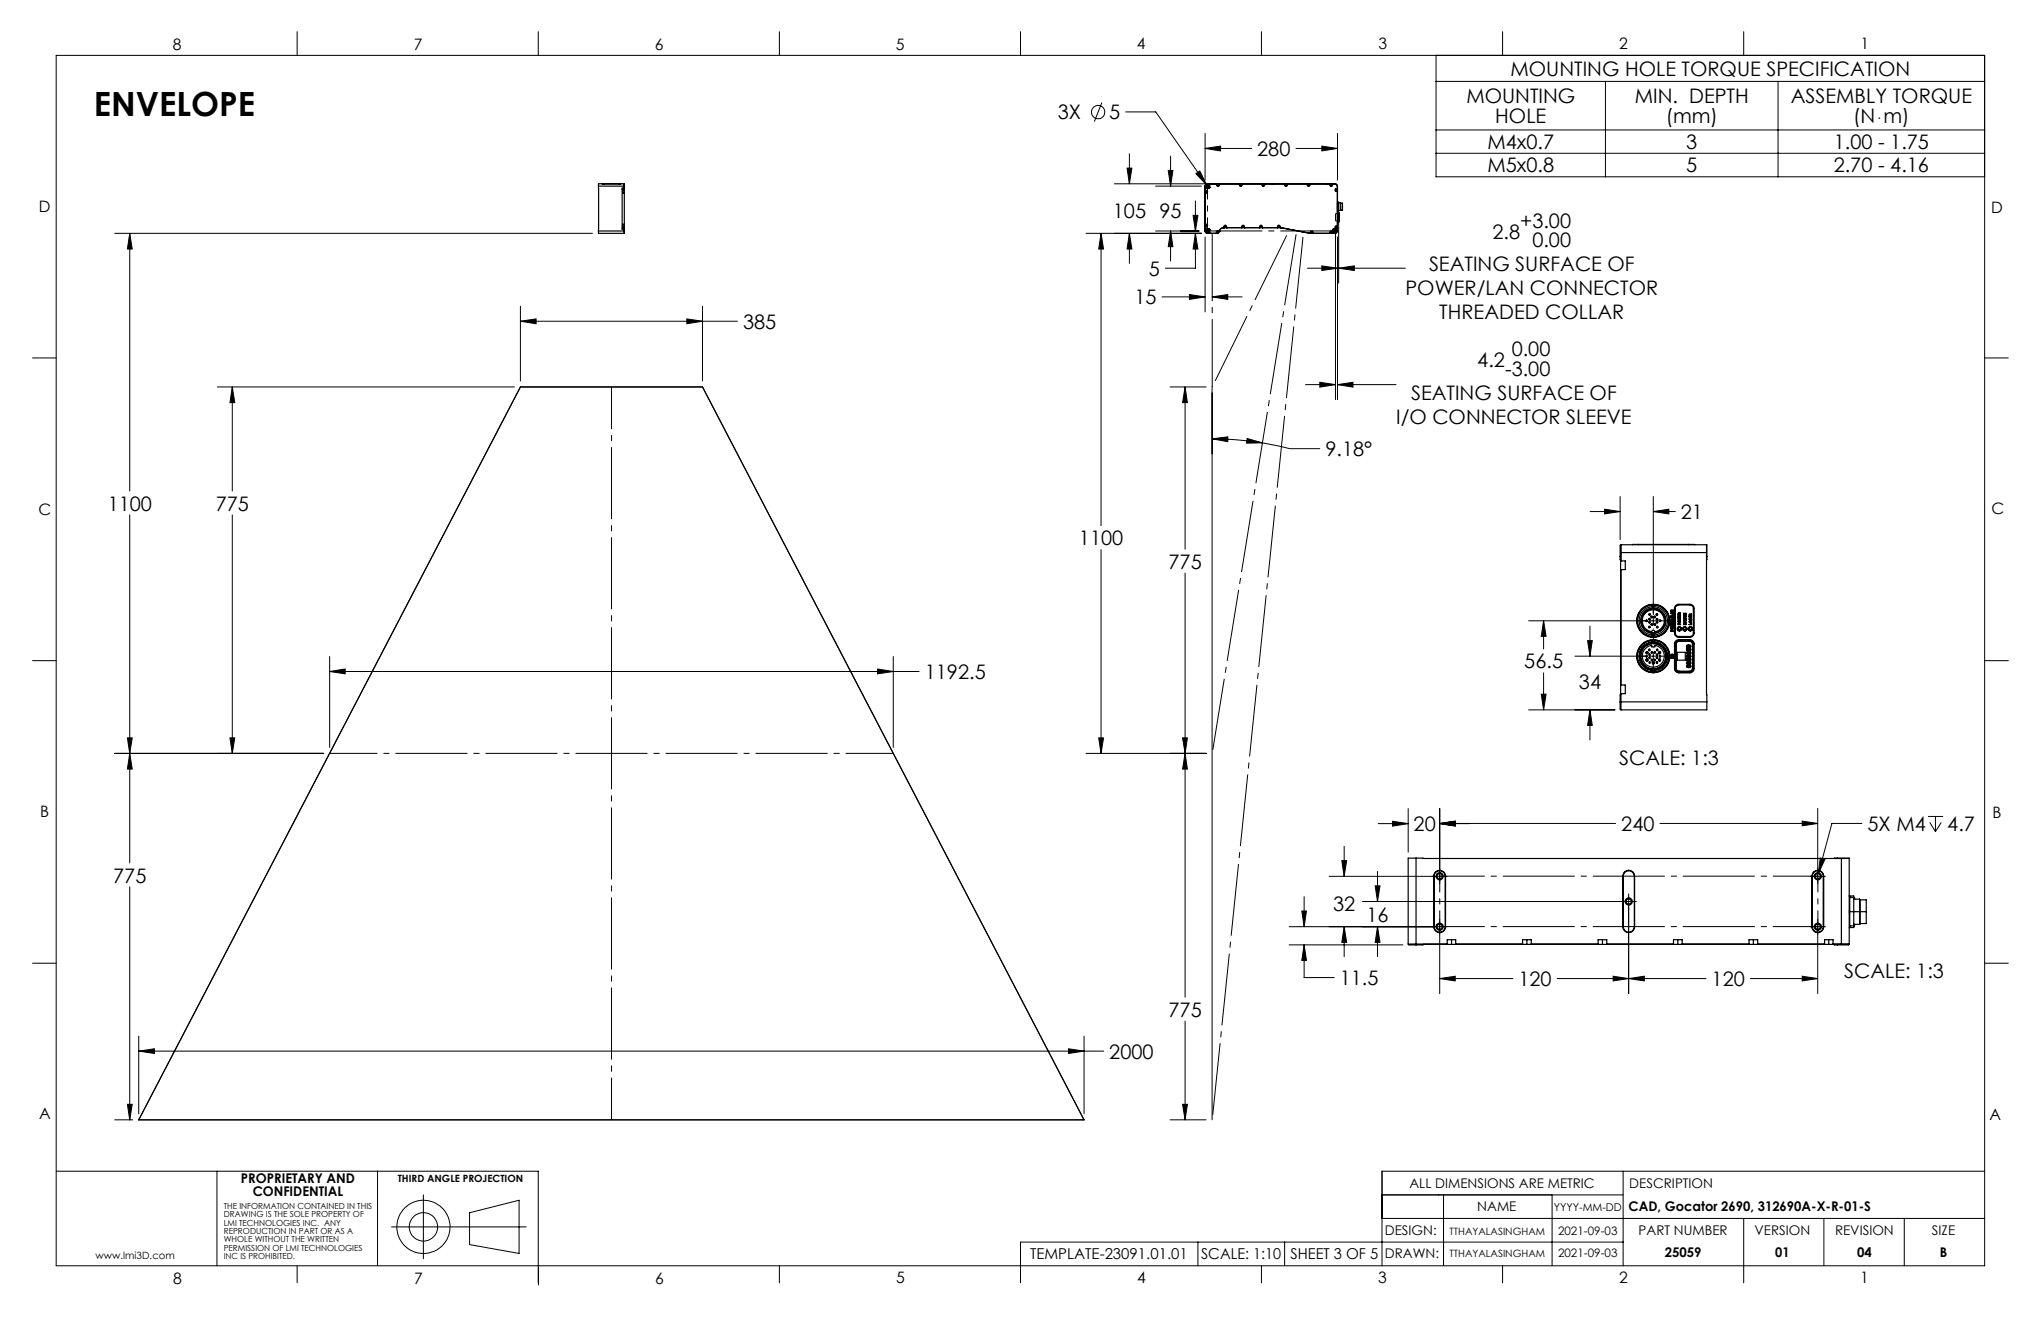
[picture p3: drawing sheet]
<svg xmlns="http://www.w3.org/2000/svg" width="432mm" height="279mm" viewBox="0 0 432 279" stroke-linecap="round" stroke-linejoin="round" font-family="sans-serif">
<g fill="none" stroke="#000" stroke-width=".25">
<path d="M126.6 39.4v9.5M126.6 39.4h5.5M127.4 38.9h.3M127.7 38.9h.1M131 38.9h.1M131 38.9h.3M132 38.9v.9M132 38.9h-5.4v.5M132 39.8l.1 .2h-.5M132 38.9l.1 .5M132 39.8h-.4v8.7h.4M132.1 39.4v.9"/>
<path d="M255 39.8v.2M255 39.4h.1M255 39.4v9.5M255.4 39.1a.3 .3 0 0 0-.2 .3 .3 .3 0 0 0 .2 .3M255.4 39.1a.3 .3 0 0 1 .3 .3 .3 .3 0 0 1-.3 .3M255.4 38.9l-.3 .2-.1 .3M255.4 38.9l-.3 .1-.1 .4M255.4 39.1a.25 .25 0 0 0-.2 .3 .25 .25 0 0 0 .2 .2M255.4 39.1a.25 .25 0 0 1 .3 .3 .25 .25 0 0 1-.3 .2M255.4 38.9h.1M255.4 39.1h.1M255.4 39.6v.1"/>
<path d="M255.4 38.9h27M255.7 39.8h-.7l.7 .1M255.7 39.8v.1M255.9 39.7l-.2 .1M255.9 39.7h.1M255.9 39.7l-.2 .2M255.9 38.9v.8M256.6 38.9h.7M257.4 38.9v.2a.28 .28 0 0 0 .3 .3 .28 .28 0 0 0 .3-.3v-.2M257.4 38.9h-2M257.7 39l-.1 .1 .1 .2M257.7 39l.1 .1-.1 .2"/>
<path d="M257.7 39l.1 .1-.1 .1M257.7 39h.1M257.7 39v.3M258 38.9h4.2M262.2 38.9v.2a.27 .27 0 0 0 .3 .3 .27 .27 0 0 0 .2-.3v-.2M262.5 39l-.1 .1 .1 .2M262.5 39l.1 .1-.1 .2M262.5 39l-.1 .1 .1 .1M262.5 39v.2M262.5 39h.1M262.5 39v.3M262.7 38.9h4.3"/>
<path d="M267 38.9v.2a.27 .27 0 0 0 .3 .3 .27 .27 0 0 0 .2-.3v-.2M267.3 39l-.1 .1 .1 .2M267.3 39l.1 .1-.1 .2M267.3 39l-.1 .1 .1 .1M267.3 39l.1 .1-.1 .1M267.3 39h.1M267.3 39v.3M267.5 38.9h4.3M268.6 38.9h.7M269.3 38.9h.1M271.8 38.9v.2a.28 .28 0 0 0 .3 .3 .28 .28 0 0 0 .2-.3v-.2M272.1 39l-.2 .1 .2 .2"/>
<path d="M272.1 39l.1 .1-.1 .2M272.1 39l-.1 .1 .1 .1M272.1 39l.1 .1-.1 .1M272.1 39h.1M272.1 39v.3M272.3 38.9h4.3M276.6 38.9v.2a.28 .28 0 0 0 .3 .3 .28 .28 0 0 0 .2-.3v-.2M276.9 39l-.2 .1 .2 .2M276.9 39l.1 .1-.1 .2M276.9 39l-.1 .1 .1 .1M276.9 39h.1M276.9 39v.3"/>
<path d="M277.1 38.9h4.3M280.6 38.9h.7M281.3 38.9h.1M281.4 38.9v.2a.27 .27 0 0 0 .2 .3 .27 .27 0 0 0 .3-.3v-.2M281.7 39l-.2 .1 .2 .2M281.7 39l.1 .1-.1 .2M281.7 39l.1 .1-.1 .1M281.7 39h.1M281.7 39v.3M281.9 38.9h.5M282.4 38.9l.3 .1 .2 .4M282.4 38.9l.4 .1 .2 .4"/>
<path d="M282.4 38.9h.1M282.9 39.4h.1M282.9 39.4v.5M283 39.9h-.3a.28 .28 0 0 0-.3 .3 .28 .28 0 0 0 .3 .3h.3M283 39.4v9.5M126.6 48.9v.5h5.4M126.6 48.9h5.5M131.6 48.2h.5l-.1 .3M132 48.5v.9M132.1 48v.9M132.1 47.4v.6M132.1 40.3v.5"/>
<path d="M132.1 47.4h-.3v.6h.3M132.1 40.3h-.3v.5h.3M132.1 40.8v6.6M132.1 48.9l-.1 .5M255 48.9v.2l.4 .3M255 48.9h.1M255 48.4h.1M255 48.9l.1 .3 .3 .1M255 48.2v.3M255 47.4h.2a.27 .27 0 0 1 .3 .3 .27 .27 0 0 1-.3 .3h-.2M255 40.3h.3a.27 .27 0 0 1 .2 .3 .27 .27 0 0 1-.3 .2h-.2M255 48.4h.7"/>
<path d="M255.2 47.6l-.1 .1 .1 .1M255.2 47.6l.1 .1-.1 .1M255.2 40.4l-.1 .1 .1 .2M255.2 40.4l.1 .1-.1 .2M255.2 40.4v.3M255.2 47.6v.2M255.4 48.6a.3 .3 0 0 0-.2 .3 .3 .3 0 0 0 .2 .3M255.4 48.6a.3 .3 0 0 1 .3 .3 .3 .3 0 0 1-.3 .3M255.4 48.6a.25 .25 0 0 0-.2 .3 .25 .25 0 0 0 .2 .2M255.4 48.6a.25 .25 0 0 1 .3 .3 .25 .25 0 0 1-.3 .2M255.4 48.6h.1M255.4 49.1v.1"/>
<path d="M255.4 49.3v.1M255.4 49.3h.5M255.4 49.4h2.1M255.7 48.4h.1M255.7 48.4l.2 .2M255.9 48.6h.1M255.9 48.6v.8M257.5 49.4h.1M257.6 48.9l-.1 .2 .1 .1M257.6 48.9l.1 .1-.1 .2M257.6 48.9v.3M257.9 49l-.1-.1a.3 .3 0 0 0-.5 0 .3 .3 0 0 0 .2 .5"/>
<path d="M257.9 49h.1M257.9 49l-.1 .2-.3 .2M258.9 48.2a1.02 1.02 0 0 0-1 .8M258.9 48.2a.95 .95 0 0 0-.9 .8M258.9 48.2h.1M258.9 48.2h12M258.9 48.2v-.4a.29 .29 0 0 1 .4-.2 .29 .29 0 0 1 .2 .3v.3M259.2 47.8l-.1 .1 .1 .1M259.2 47.8l.2 .1-.2 .1M259.2 47.8v.2M259.5 48.2h.1M262.7 48.2v-.4a.29 .29 0 0 1 .3-.2 .29 .29 0 0 1 .3 .3v.3"/>
<path d="M262.7 48.2h.1M263 47.8l-.1 .1 .1 .1M263 47.8l.1 .1-.1 .1M263 47.8v.2M263.3 48.2h.1M266.5 48.2v-.4a.27 .27 0 0 1 .3-.2 .27 .27 0 0 1 .3 .3v.3M266.5 48.2h.1M266.8 47.8l-.2 .1 .2 .1M266.8 47.8l.1 .1-.1 .1M266.8 47.8v.2M267.1 48.2h.1M270.3 48.2v-.4a.27 .27 0 0 1 .3-.2 .27 .27 0 0 1 .2 .3v.3"/>
<path d="M270.3 48.2h.1M270.5 47.8l-.1 .1 .1 .1M270.5 47.8l.2 .1-.2 .1M270.5 47.8v.2M270.9 48.2h.2M270.9 48.2h.1M271.1 48.2l6 1.2M277.1 49.4h.1M277.2 49.4h.1M277.2 49.4h5.2M277.2 49.4v-.3a.27 .27 0 0 1 .3-.3 .27 .27 0 0 1 .3 .3v.3M277.5 49l-.1 .1 .1 .1"/>
<path d="M277.5 49l.2 .1-.2 .1M277.5 49v.2M277.8 49.4h.1M281.4 49.4v-.3a.27 .27 0 0 1 .2-.3 .27 .27 0 0 1 .3 .3v.3M281.4 49.4h.1M281.7 49l-.2 .1 .2 .1M281.7 49l.1 .1-.1 .1M281.7 49v.2M281.9 49.4h.1M282 48.6v.7M282 48.6h.1M282 49.3h.4"/>
<path d="M282.2 48.4l-.2 .2M282.2 48.4h.1M282.2 48.4h.7M282.4 48.6a.31 .31 0 0 0-.2 .3 .31 .31 0 0 0 .2 .3M282.4 48.6a.3 .3 0 0 1 .4 .3 .3 .3 0 0 1-.4 .3M282.4 48.6a.25 .25 0 0 0-.2 .3 .25 .25 0 0 0 .2 .2M282.4 48.6a.25 .25 0 0 1 .3 .3 .25 .25 0 0 1-.3 .2M282.4 48.6h.1M282.4 49.1v.1M282.4 49.3v.1M282.6 48h.2v.2zM282.7 47.9l-.1 .1 .1 .2"/>
<path d="M282.7 47.9l.1 .1-.1 .2M282.7 40l-.1 .1 .1 .2M282.7 40l.1 .1-.1 .2M282.7 47.9h.1M282.7 40v.3M282.7 47.9v.3M282.9 48.9l-.1 .3-.4 .1M282.9 48.4h.1M282.9 48.9h.1M282.9 40.5v7.3M282.9 48.3v.6M283 48.9l-.3 .4-.3 .1"/>
<path d="M283 47.8h-.3a.26 .26 0 0 0-.3 .3 .26 .26 0 0 0 .3 .2h.3M283 42.7v2M283 44.7h.1M283 42.7h.1M283 44.9l.2 .1v1.4a.35 .35 0 0 1-.2 .6M283 42.8a.37 .37 0 0 1 .2 .6v1.2h-.2M283.1 47h.1M283.1 44.9v.1M283.2 45h.1M283.2 42.9h.4M283.2 44.5h.4M283.2 45l.1 1.8z"/>
<path d="M283.3 45.3v1.4M283.6 42.9v1.6M283.6 42.9h.1M283.6 43h.4v1.5h-.4M110.1 81.8h38.5l80.7 155.1h-199.9zM342.8 117.7h.1M342.8 117.7l.1 .8M342.9 115.3v1.6M342.9 118.6v1.9M342.9 115.3l-.1 2.4M342.9 116.9h18.1M342.9 116.9v1.7"/>
<path d="M342.9 118.6h1v1.9h-1M342.9 115.2v3.4M342.9 115.2v.1M342.9 115.2h18.2v2.5M346.6 115.1l-1.2 .1M346.6 115.1v.1M346.6 115.1h10.7M357.3 115.1l1.2 .1M357.3 115.1v.1M361 115.2v1.7M361 116.9l.1 31.5M361 117.7h.1"/>
<path d="M361.1 117.7l-.1 .8M342.9 120.5v24.4M347.3 129l1.2-.8 1-.2v.3h.5v-.3a3.3 3.3 0 0 1 3.1 3.3 3.3 3.3 0 0 1-3.1 3.3v-.3h-.5v.3a3.3 3.3 0 0 1-2.8-2.1 3.3 3.3 0 0 1 .6-3.5zM348 137.3l.7-.6 .7-.2v.3h.7v-.3a2.33 2.33 0 0 1 1.9 3.1 2.33 2.33 0 0 1-3.4 1.2 2.33 2.33 0 0 1-.6-3.5zM348.3 129.5a2.33 2.33 0 0 1 3.6 .8 2.33 2.33 0 0 1-1.8 3.3 .34 .34 0 0 0-.3-.3 .34 .34 0 0 0-.4 .3 2.33 2.33 0 0 1-1.9-1.7 2.33 2.33 0 0 1 .8-2.4zM348.4 137.8a.25 .25 0 0 0-.2 .2 .25 .25 0 0 0 .2 .3M348.4 137.8a.25 .25 0 0 1 .3 .2 .25 .25 0 0 1-.3 .3M348.4 139.3a.25 .25 0 0 0-.2 .3 .25 .25 0 0 0 .2 .2M348.4 139.3a.25 .25 0 0 1 .3 .3 .25 .25 0 0 1-.3 .2M348.4 139.4a.18 .18 0 0 1 .2 .2 .18 .18 0 0 1-.2 .2M348.4 137.9a.18 .18 0 0 0-.1 .1 .18 .18 0 0 0 .1 .2M348.4 139.4a.18 .18 0 0 0-.1 .2 .18 .18 0 0 0 .1 .2"/>
<path d="M348.4 137.9a.18 .18 0 0 1 .2 .1 .18 .18 0 0 1-.2 .2M348.4 137.8v.1M348.4 138.2v.1M348.4 139.3v.1M348.4 139.8h.1M349.5 135.5a3.3 3.3 0 0 0-3.1 3.3 3.3 3.3 0 0 0 3.1 3.3M349.5 135.5v.3h.5v-.3M349.5 135.5h.5M349.8 128.6a2.66 2.66 0 0 1 2.6 2.7 2.66 2.66 0 0 1-2.6 2.6M349.8 128.7a2.58 2.58 0 0 1 2.6 2.6 2.58 2.58 0 0 1-2.6 2.6M349.8 128.7a2.58 2.58 0 0 0-2.6 2.6 2.58 2.58 0 0 0 2.6 2.6M349.8 128.6a2.66 2.66 0 0 0-2.7 2.7 2.66 2.66 0 0 0 2.7 2.6"/>
<path d="M349.8 140a.23 .23 0 0 0-.3 .2 .23 .23 0 0 0 .3 .2M349.8 140a.23 .23 0 0 1 .2 .2 .23 .23 0 0 1-.2 .2M349.8 136.1a2.73 2.73 0 0 0-2.7 2.7 2.73 2.73 0 0 0 2.7 2.7M349.8 136.1a2.66 2.66 0 0 0-2.7 2.7 2.66 2.66 0 0 0 2.7 2.7M349.8 136.1a2.73 2.73 0 0 1 2.7 2.7 2.73 2.73 0 0 1-2.7 2.7M349.8 135.9a2.93 2.93 0 0 0-2.9 2.9 2.93 2.93 0 0 0 2.9 2.9M349.8 135.9a2.93 2.93 0 0 1 2.9 2.9 2.93 2.93 0 0 1-2.9 2.9M349.8 135.8a3 3 0 0 0-3 3 3 3 0 0 0 3 3M349.8 135.8a3 3 0 0 1 3 3 3 3 0 0 1-3 3M349.8 136.1a2.66 2.66 0 0 1 2.6 2.7 2.66 2.66 0 0 1-2.6 2.7M349.8 128.6v.1M349.8 133.9h.1"/>
<path d="M349.8 135.8v.1M349.8 136.1h.1M349.8 140v.1M350 135.5a3.3 3.3 0 0 1 3.1 3.3 3.3 3.3 0 0 1-3.1 3.3M351.1 139.3a.25 .25 0 0 0-.2 .3 .25 .25 0 0 0 .2 .2M351.1 139.3a.25 .25 0 0 1 .2 .3 .25 .25 0 0 1-.2 .2M351.1 137.8a.25 .25 0 0 0-.2 .2 .25 .25 0 0 0 .2 .3M351.1 137.8a.25 .25 0 0 1 .2 .2 .25 .25 0 0 1-.2 .3M351.1 137.9a.18 .18 0 0 0-.2 .1 .18 .18 0 0 0 .2 .2M351.1 139.4a.18 .18 0 0 0-.2 .2 .18 .18 0 0 0 .2 .2M351.1 137.9l.2 .1-.2 .2M351.1 139.4l.2 .1-.2 .3"/>
<path d="M351.1 137.8v.1M351.1 138.2v.1M351.1 139.3v.1M351.1 139.8h.1M353.5 129h.5l-.3 .3 .3 .1h-.5l.3-.3zM353.5 130.6l.5 .2zM353.5 131.9h.5v-.4l-.1 .3h-.1v-.2l-.2 .2-.1-.3v.5l.4 .1-.4 .1 .4 .2-.4 .2 .5-.1-.4-.2 .4-.2-.5-.2M353.6 131.1l.2 .1 .2-.2-.2 .3 .2 .1h-.5zM353.6 133.2l.4 .3h-.5zM353.6 131.1l.1 .2h-.1zM353.6 129.8l.2-.1zM353.7 133.2v.3h-.1z"/>
<path d="M353.8 131.3h.1M354 130l-.5-.3 .5-.2-.1 .1 .1 .8h-.5l.4-.2 .1-.2M354 139.1l-.5-.2 .5 .1v.2h-.5l.5-.1M354.4 135.7l.4-.3 .4-.1h2.3a.97 .97 0 0 1 .9 .9v5.2a.97 .97 0 0 1-.9 .9h-2.3a.97 .97 0 0 1-.9-.9v-5.4zM354.5 128.1l.5-.3h2.5a.9 .9 0 0 1 .9 .9v5.2a.97 .97 0 0 1-.9 .9h-2.3a.97 .97 0 0 1-.9-.9v-5.4zM354.5 128.3l.7-.3h2.3a.78 .78 0 0 1 .7 .7v5.2a.72 .72 0 0 1-.7 .7h-2.3a.72 .72 0 0 1-.8-.7zM354.5 135.8l.5-.3h2.5a.72 .72 0 0 1 .7 .7v5.2a.72 .72 0 0 1-.7 .7h-2.3a.72 .72 0 0 1-.8-.7zM354.8 135.6l2.7-.1a.73 .73 0 0 1 .7 .7v5.2a.73 .73 0 0 1-.7 .7h-2.3a.73 .73 0 0 1-.7-.7v-5.3zM354.8 135.8l.5-.2h2.1a.73 .73 0 0 1 .7 .7v5a.66 .66 0 0 1-.7 .7h-2.1a.66 .66 0 0 1-.7-.7v-5zM354.9 138h1.7v1.6h-1.7zM355 130.1l.1 .3 .1-.3 .3 .3v-.3v.4h-.5zM355 130.5l.5 .1v.2h-.3l.3 .3-.5 .1 .4-.2-.4-.1v-.1l.4-.1z"/>
<path d="M355.1 129.6l.2 .2 .2-.2-.2 .3 .2 .1h-.5zM355.1 131.8l.4 .3h-.5zM355.1 129.7l.1 .2h-.1zM355.2 131.8l.1 .2h-.2zM355.3 132.5a.46 .46 0 0 0-.5 .5 .46 .46 0 0 0 .5 .5M355.3 132.5a.46 .46 0 0 1 .4 .5 .46 .46 0 0 1-.4 .5M355.3 132.6a.37 .37 0 0 1 .4 .4 .37 .37 0 0 1-.4 .4M355.3 132.6a.37 .37 0 0 0-.4 .4 .37 .37 0 0 0 .4 .4M355.3 132.7a.28 .28 0 0 1 .3 .3 .28 .28 0 0 1-.3 .3M355.3 132.7a.28 .28 0 0 0-.3 .3 .28 .28 0 0 0 .3 .3M355.3 132.5v.2M355.3 133.3v.2"/>
<path d="M356.2 131.4l.5-.2-.1 .1 .1 .5-.2 .2 .2 .1h-.5l.1-.4 .2 .1 .2-.1zM356.2 129.7l.1 .3h.1v-.2l.1 .2h.1l.1-.3v.4h-.5zM356.2 130.7h.5l-.3 .3 .3 .1h-.5l.3-.3zM356.2 130.2h.1v.2a.17 .17 0 0 0 .1 .2 .17 .17 0 0 0 .2-.2v-.1l-.2 .1v-.2l.3 .1a.26 .26 0 0 1-.3 .3 .26 .26 0 0 1-.2-.4zM356.3 131.9l.1-.1v.2zM356.3 131.8v.1M356.3 131.4h.2v.1zM356.4 132.5a.46 .46 0 0 0-.4 .5 .46 .46 0 0 0 .4 .5M356.4 132.5a.46 .46 0 0 1 .5 .5 .46 .46 0 0 1-.5 .5M356.4 132.7a.28 .28 0 0 0-.2 .3 .28 .28 0 0 0 .2 .3M356.4 132.7a.28 .28 0 0 1 .3 .3 .28 .28 0 0 1-.3 .3M356.4 132.5v.2"/>
<path d="M356.4 133.3v.2M356.8 136.6a.46 .46 0 0 1 .6-.2 .46 .46 0 0 1 .3 .4l-.8 .1zM356.8 137.3a.46 .46 0 0 1 .6-.2 .46 .46 0 0 1 .3 .4l-.8 .1zM356.8 138a.46 .46 0 0 1 .6-.2 .46 .46 0 0 1 .3 .5l-.7 .1-.2-.2zM356.8 139.4a.46 .46 0 0 1 .6-.2 .46 .46 0 0 1 .3 .5l-.7 .1-.2-.2zM356.8 138.7a.46 .46 0 0 1 .6-.2 .46 .46 0 0 1 .3 .5l-.7 .1-.2-.2zM356.9 136.6h.7a.37 .37 0 0 1-.7 .1zM356.9 137.3h.7a.37 .37 0 0 1-.7 .1zM356.9 138h.7a.37 .37 0 0 1-.7 .1zM356.9 139.5h.7a.37 .37 0 0 1-.7 .1zM356.9 138.7h.7a.37 .37 0 0 1-.7 .2zM357.4 130.4l.1 .2 .1-.2v.2h.2l.1-.2v.3h-.5z"/>
<path d="M357.4 131.5l.5-.2-.1 .1 .1 .7h-.5l.4-.1 .1-.2zM357.4 130.9l.1-.1v.3l.1-.3a.2 .2 0 0 1 .3 .2 .2 .2 0 0 1-.2 .2l.1-.2-.4 .2zM357.4 129.9l.2 .1 .3-.1-.3 .2 .3 .2h-.5zM357.5 130l.1 .2zM357.5 131.1h.1M357.5 131.5l.2-.1v.2zM357.6 132.5a.46 .46 0 0 0-.4 .5 .46 .46 0 0 0 .4 .5M357.6 132.5a.46 .46 0 0 1 .5 .5 .46 .46 0 0 1-.5 .5M357.6 132.7a.28 .28 0 0 0-.3 .3 .28 .28 0 0 0 .3 .3M357.6 132.7a.28 .28 0 0 1 .3 .3 .28 .28 0 0 1-.3 .3M357.6 132.5v.2M357.6 133.3v.2"/>
<path d="M357.6 130.2h.1M342.8 148.4v1.6l.1 .1M342.8 148.4h18.3M342.9 146.7l-.1 1.7M342.9 144.9v1.8M342.9 144.9h1v1.8h-1M342.9 146.7v3.4M349.5 142.1h.5M349.8 140.1a.16 .16 0 0 1 .2 .1 .16 .16 0 0 1-.2 .2M349.8 140.1a.16 .16 0 0 0-.2 .1 .16 .16 0 0 0 .2 .2M349.8 141.8h.2v.3M349.8 141.8h-.3v.3"/>
<path d="M349.8 140.4h.1M349.8 141.5h.1M349.8 141.7v.1M356.8 140.8a.46 .46 0 0 1 .6-.2 .46 .46 0 0 1 .3 .5l-.7 .1-.2-.2zM356.8 140.1a.46 .46 0 0 1 .6-.2 .46 .46 0 0 1 .3 .5l-.7 .1-.2-.2zM356.9 140.9h.7a.37 .37 0 0 1-.7 .1zM356.9 140.2h.7a.37 .37 0 0 1-.7 .1zM361.1 148.4v1.7h-18.2M297.9 199.7h8.3M297.9 199.7l.2 .1h1.5M299.6 181.5h-1.7v18.2M299.6 181.5v18.3"/>
<path d="M299.6 181.5l90 .1M303.3 196a1.25 1.25 0 0 0 1.3 1.2 1.25 1.25 0 0 0 1.2-1.2M303.3 185.3h.1M303.3 196h.1M303.3 185.3v10.7M303.4 196a1.16 1.16 0 0 0 1.2 1.2 1.16 1.16 0 0 0 1.2-1.2M303.4 185.3v10.7M304.6 184.1a1.26 1.26 0 0 0-1.3 1.2M304.6 184.2a1.15 1.15 0 0 0-1.2 1.1M304.6 184.6a.76 .76 0 0 0-.8 .7 .76 .76 0 0 0 .8 .8M304.6 184.6a.76 .76 0 0 1 .7 .7 .76 .76 0 0 1-.7 .8M304.6 195.3a.74 .74 0 0 0-.8 .7 .74 .74 0 0 0 .8 .7"/>
<path d="M304.6 195.3a.74 .74 0 0 1 .7 .7 .74 .74 0 0 1-.7 .7M304.6 184.2a1.21 1.21 0 0 1 1.2 1.1M304.6 184.1a1.21 1.21 0 0 1 1.2 1.2M304.6 184.8a.55 .55 0 0 0-.6 .5 .55 .55 0 0 0 .6 .6M304.6 184.8a.55 .55 0 0 1 .5 .5 .55 .55 0 0 1-.5 .6M304.6 195.4a.55 .55 0 0 0-.6 .6 .55 .55 0 0 0 .6 .5M304.6 195.4a.55 .55 0 0 1 .5 .6 .55 .55 0 0 1-.5 .5M304.6 184.1v.1M304.6 184.6v.2M304.6 185.9v.2M304.6 195.3v.1M304.6 196.5v.2"/>
<path d="M305.8 185.3h.1M305.8 185.3v10.7M305.8 196h.1M306.2 199.7l-6.6 .1M306.2 199.7h.9M306.2 199.7v-.9h1.8v.9M307.1 199.7h.9M307.1 198.8v.9M308 199.7h14.1M322.1 199.7h.9M322.1 199.7v-.9h1.9v.9M323 199.7h1"/>
<path d="M323 198.8v.9M324 199.7h14.1M338.1 199.7h.9M338.1 199.7v-.9h1.8v.9M339 199.7h.9M339 198.8v.9M339.9 199.7h14.1M343.3 196a1.25 1.25 0 0 0 1.3 1.2 1.25 1.25 0 0 0 1.2-1.2M343.3 185.3h.1M343.3 196h.1M343.3 185.3v10.7M343.4 196a1.18 1.18 0 0 0 1.2 1.2 1.18 1.18 0 0 0 1.2-1.2"/>
<path d="M343.4 185.3v10.7M344.6 189.9a.76 .76 0 0 0-.8 .8 .76 .76 0 0 0 .8 .7M344.6 189.9a.76 .76 0 0 1 .7 .8 .76 .76 0 0 1-.7 .7M344.6 184.2a1.21 1.21 0 0 0-1.2 1.1M344.6 184.2a1.2 1.2 0 0 1 1.2 1.1M344.6 184.1a1.21 1.21 0 0 1 1.2 1.2M344.6 184.1a1.21 1.21 0 0 0-1.3 1.2M344.6 190.1a.55 .55 0 0 0-.6 .6 .55 .55 0 0 0 .6 .5M344.6 190.1a.55 .55 0 0 1 .5 .6 .55 .55 0 0 1-.5 .5M344.6 184.1v.1M344.6 189.9v.2M344.6 191.2v.2"/>
<path d="M345.8 185.3h.1M345.8 196h.1M345.8 185.3v10.7M354 199.7h1M354 199.7v-.9h1.9v.9M355 199.7h.9M355 198.8v.9M355.9 199.7h14.1M370 199.7h.9M370 199.7v-.9h1.9v.9M370.9 199.7h1M370.9 198.8v.9"/>
<path d="M371.9 199.7h14.1M383.3 196a1.25 1.25 0 0 0 1.3 1.2 1.25 1.25 0 0 0 1.2-1.2M383.3 185.3h.1M383.3 196h.1M383.3 185.3v10.7M383.4 196a1.16 1.16 0 0 0 1.2 1.2 1.16 1.16 0 0 0 1.1-1.2M383.4 185.3v10.7M384.6 184.1a1.21 1.21 0 0 0-1.3 1.2M384.6 184.2a1.21 1.21 0 0 0-1.2 1.1M384.6 195.3a.74 .74 0 0 0-.8 .7 .74 .74 0 0 0 .8 .7M384.6 195.3a.74 .74 0 0 1 .7 .7 .74 .74 0 0 1-.7 .7M384.6 184.6a.76 .76 0 0 0-.8 .7 .76 .76 0 0 0 .8 .8"/>
<path d="M384.6 184.6a.76 .76 0 0 1 .7 .7 .76 .76 0 0 1-.7 .8M384.6 184.2a1.15 1.15 0 0 1 1.1 1.1M384.6 184.8a.55 .55 0 0 0-.6 .5 .55 .55 0 0 0 .6 .6M384.6 184.8a.55 .55 0 0 1 .5 .5 .55 .55 0 0 1-.5 .6M384.6 184.1a1.26 1.26 0 0 1 1.2 1.2M384.6 195.4a.55 .55 0 0 0-.6 .6 .55 .55 0 0 0 .6 .5M384.6 195.4a.55 .55 0 0 1 .5 .6 .55 .55 0 0 1-.5 .5M384.6 184.1v.1M384.6 184.6v.2M384.6 185.9v.2M384.6 195.3v.1M384.6 196.5v.2"/>
<path d="M385.7 185.3h.1M385.7 196h.1M385.7 185.3v10.7M385.8 185.3v10.7M386 199.7h.9M386 199.7v-.9h1.8v.9M386.9 199.7h.9M386.9 198.8v.9M387.8 199.7h3.4M387.8 199.7h1.8M388 199.7l.7 .1M388.7 181.5l-.7 .1"/>
<path d="M388.7 199.7v.1M388.7 181.5h2.5v18.2M388.7 181.5v.1M389.6 181.6h1.6M389.6 199.7h1.6M389.6 181.6v18.1M391.2 199.7l-2.5 .1M391.2 193.1l.1 3.1M391.2 189.5h1v6.7h-1M391.2 199.7h.1M391.2 192.8h3.6M391.3 189.5l-.1 3.1"/>
<path d="M391.3 189.8h1M391.3 195.8h1M392.2 190.2h1.2M392.2 195.5h1.2M392.3 189.8v.4M392.3 195.5v.3M392.3 189.8l.1 .4M392.4 195.5l-.1 .3M393.4 190.2v5.3M393.4 190.2l.1 .1-.1 5.2M393.5 190.3h1.3v2.5M394.8 192.8v2.5h-1.3"/>
<circle cx="255.2" cy="40.5" r=".11"/>
<circle cx="257.6" cy="49.1" r=".11"/>
<circle cx="259.2" cy="47.9" r=".11"/>
<circle cx="263" cy="47.9" r=".11"/>
<circle cx="266.8" cy="47.9" r=".11"/>
<circle cx="270.6" cy="47.9" r=".11"/>
<circle cx="277.5" cy="49.1" r=".11"/>
<circle cx="281.7" cy="49.1" r=".11"/>
<circle cx="282.7" cy="40.2" r=".11"/>
<circle cx="348.3" cy="138.8" r=".17"/>
<circle cx="348.4" cy="131.3" r=".17"/>
<circle cx="348.9" cy="132.6" r=".17"/>
<circle cx="348.9" cy="137.5" r=".17"/>
<circle cx="349" cy="139.1" r=".17"/>
<circle cx="349" cy="138.5" r=".17"/>
<circle cx="349" cy="131" r=".17"/>
<circle cx="349" cy="131.6" r=".17"/>
<circle cx="349" cy="130" r=".17"/>
<circle cx="349.4" cy="132.1" r=".16"/>
<circle cx="349.5" cy="130.5" r=".18"/>
<circle cx="349.5" cy="138" r=".16"/>
<circle cx="349.5" cy="139.6" r=".16"/>
<circle cx="349.8" cy="131.3" r="2.5"/>
<circle cx="349.8" cy="138.8" r="3.5"/>
<circle cx="349.8" cy="131.3" r="3.5"/>
<circle cx="349.8" cy="131.3" r="3.4"/>
<circle cx="349.8" cy="138.8" r="3.4"/>
<circle cx="349.8" cy="131.3" r="3"/>
<circle cx="350.1" cy="132.1" r=".17"/>
<circle cx="350.1" cy="130.5" r=".17"/>
<circle cx="350.1" cy="138" r=".16"/>
<circle cx="350.1" cy="139.6" r=".16"/>
<circle cx="350.5" cy="130" r=".17"/>
<circle cx="350.6" cy="131.6" r=".17"/>
<circle cx="350.6" cy="139.1" r=".17"/>
<circle cx="350.6" cy="138.5" r=".17"/>
<circle cx="350.6" cy="131" r=".15"/>
<circle cx="350.6" cy="137.5" r=".17"/>
<circle cx="350.6" cy="132.6" r=".17"/>
<circle cx="351.2" cy="138.8" r=".16"/>
<circle cx="351.2" cy="131.3" r=".16"/>
<circle cx="353.8" cy="132.9" r=".25"/>
<circle cx="353.8" cy="132.9" r=".17"/>
<circle cx="353.8" cy="138.6" r=".17"/>
<circle cx="353.8" cy="138.6" r=".26"/>
<circle cx="355.3" cy="131.4" r=".25"/>
<circle cx="355.3" cy="131.4" r=".16"/>
<circle cx="356.5" cy="133" r=".37"/>
<circle cx="357.6" cy="133" r=".37"/>
<circle cx="349" cy="140.1" r=".17"/>
<circle cx="350.5" cy="140.1" r=".17"/>
</g>
<g fill="none" stroke="#000" stroke-width=".21">
<path d="M11.9 11.7h408v256h-408zM62.9 6.7v5M113.9 6.7v5M164.9 6.7v5M215.9 6.7v5M266.9 6.7v5M303.8 11.7v25.7h116.1M303.8 17.2h116.1M317.9 6.7v5M339.7 17.2v20.2M368.9 6.7v5M376.2 17.2v20.2"/>
<path d="M233.1 21.7l-1.6 4M235.8 38.9h19.5M238.2 23.7h6.3l10.8 15.5M238.4 35.6h1.1l-.6 3.3zM238.9 32.5v6.4M244.5 39.4h9.7M247.2 36.1h.9l-.4 3.3zM247.7 33v6.4M253 36.7l.8-.5 1.5 3zM255 31.4l3.2-.5v1zM255 39.4h.9M255 28.2v9.9"/>
<path d="M255 31.4h9.8M255.4 38.8v1.1M274.2 31.4h8.8M279.6 30.9l3.4 .5-3.4 .5zM283 28.2v9.9M303.8 27.5h116.1M303.8 32.4h116.1M24.3 49.4h101M27.4 49.4l.6 3.3h-1zM27.4 49.4v54.5M232.9 49.4l.6 3.3h-1.1zM232.9 49.4v61.8"/>
<path d="M238.9 49.4l.6 3.3h-1.1zM238.9 49.4v6.3M244.5 48.9h9.2M247.7 48.9l.4 3.3h-.9zM247.7 48.9v6.3M252.4 45.5h1l-.5 3.4zM252.9 49.4l.5 3.3h-1zM252.9 49.4v7.3h-6.3M252.9 42.5v6.4M254.2 49.4h-24.4M255 50.1v15.9M255 48.9h.9"/>
<path d="M255.4 48.4v1M276.6 56.7h6.4M279.6 56.2l3.4 .5-3.4 .5zM281.9 48.9h1.1M282.4 48.4v1M282.5 48v36.5M283 50.1v34.4M283.2 56.7l3.3-.5v1zM283.2 56.7h14.1M283.2 45.9v14M6.9 75.7h5M110.1 67.9l3.3-.4v1z"/>
<path d="M110.1 64.8v15.8M110.1 67.9h45.9M145.3 67.5l3.3 .4-3.3 .6zM148.6 64.8v15.8M245.9 62.8h9.1M251.6 62.3l3.4 .5-3.4 .5zM256.4 62.8l3.4-.5v1zM256.4 62.8h6.4M419.9 75.7h5M46 81.8h62.8M49.1 81.8l.6 3.4h-1.1zM49.1 81.8v22.1"/>
<path d="M110.1 81.8h38.5l80.7 155.1h-199.9zM247.5 81.8h7.7M250.7 81.8l.5 3.4h-1zM250.7 81.8v34.4M256.4 92.8l3.4-.4v1zM256.4 92.8a69.3 69.3 0 0 1 10.7 .9M256.4 81.8v155.1M263.8 92.7l3.3 1h-3.4zM267.1 93.7l5.8 1.2h6.3M276.2 81.4h6.3M279.2 80.9l3.3 .5-3.3 .5zM283 81.4l3.2-.5v1z"/>
<path d="M283 81.4h12.3M27.4 108.9v73.6M49.1 108.9v50.4M232.9 116.2v43.1M336.4 108.2h6.4M339.5 107.7l3.3 .5-3.3 .5zM342.8 105v9.1M349.8 108.2l3.3-.5v1zM349.8 105v25M349.8 108.2h4.6M6.9 139.7h5M69.7 138.9v19.2"/>
<path d="M189 138.9v19.2M250.7 121.2v89.7M323.4 131.3h25.1M326.6 131.3l.5 3.3h-1zM326.6 131.3v6M333.2 138.8h15.3M335.9 135.5h1l-.5 3.3zM336.4 132.4v6.4M348.9 138.8h1.7M348.9 131.3h1.7M349.8 130.5v1.7M349.8 137.9v1.7"/>
<path d="M351.5 138.8h1.5M351.5 131.3h1.5M419.9 139.7h5M24.3 159.3h44.2M27 156.1h1l-.6 3.2zM27.4 159.3l.6 3.4h-1zM48.6 156.1h1.1l-.6 3.2zM69.7 142l3.3-.5v1zM69.7 142h124.8M185.7 141.5l3.3 .5-3.3 .5zM229.8 159.3h25.4M232.4 156.1h1.1l-.6 3.2z"/>
<path d="M250.2 156.1h1l-.5 3.2zM250.7 159.3l.5 3.4h-1zM323.4 150.1h18.3M326.1 146.8h1l-.5 3.3zM326.6 142.3v7.8M336.4 150.1l.5 3.3h-1zM336.4 150.1v6.4M349.8 140.5v1.5M284.4 179v6.3M291.6 174.2h6.3M294.6 173.7l3.3 .5-3.3 .5zM297.9 171v9.2"/>
<path d="M304.6 174.2l3.3-.5v1zM304.6 171v15.9M304.6 174.2h37.2M304.6 174.2h6.3M351.2 174.2h33.4M381.3 173.7l3.3 .5-3.3 .5zM384.6 171v15.9M393.9 174.2h-6.3l-2.9 10.6M407.9 172.7h3.2M408.3 174l1.2 1.9M409.5 172.7v3.2M410.7 174l-1.2 1.9"/>
<path d="M27.4 187.6v49.3M272.7 196h33.5M272.7 199.8h24.1M275.4 192.7h1l-.5 3.3zM275.9 199.8l.5 3.3h-1zM275.9 199.8v7h6.4M275.9 189.7v6.3M281.2 185.3h25M283.9 182h1l-.5 3.3zM284.4 196l.5 3.3h-1zM284.4 196v6.4M288.3 190.7h57.9"/>
<path d="M290.9 187.4h1.1l-.6 3.3zM291.4 196l.6 3.3h-1.1zM291.4 184.3v6.4M291.4 196v6.4M304.6 194.4v15.7M344.6 189.1v21M383 185.3h3.2M383 196h3.2M384.6 194.4v15.7M385.1 181.5l1 .3-1.4 3zM6.9 203.7h5M29.4 219.1v16.5"/>
<path d="M229.3 219.1v16.5M250.7 216v20.9M304.6 207l3.3-.5v1zM304.6 207h15.5M329.5 207h31.4M341.3 206.5l3.3 .5-3.3 .5zM344.6 207l3.3-.5v1zM370.3 207h14.3M381.3 206.5l3.3 .5-3.3 .5zM419.9 203.7h5M24.3 236.9h3.8M27 233.6h1l-.6 3.3z"/>
<path d="M29.4 222.3l3.3-.5v1zM29.4 222.3h204.1M226.1 221.8l3.2 .5-3.2 .5zM247.5 236.9h7.7M250.2 233.6h1l-.5 3.3zM11.9 247.7h102v23.6M45.9 247.7v20M79.9 247.7v20M82.8 259.5h28.5M89.6 252.7v13.5M99.3 256.5l10.5-2.6v11.2l-10.5-1.9zM292.4 252.7h51"/>
<path d="M292.4 257.7h127.5M305.4 252.7v15M328.4 252.7v15M343.4 247.7v20M368.9 257.7v13.6M385.9 257.7v10M402.9 257.7v10M419.9 247.7h-127.5v20M62.9 267.7v3.6M113.9 268.2v3.6M164.9 267.7v3.6M253.4 262.7v5"/>
<path d="M266.9 267.7v3.6M271.8 262.7v5M317.9 267.7v3.6M343.4 262.7h-127.5v8.6"/>
<circle cx="232.3" cy="23.7" r="1.41"/>
<circle cx="89.6" cy="259.5" r="5.6"/>
<circle cx="89.6" cy="259.5" r="3"/>
</g>
<path d="M349.8 137.1v-4.1" fill="none" stroke="#000" stroke-width=".21" stroke-dasharray="15.2 1.3 1.3 1.3" stroke-dashoffset="15.1" stroke-linecap="butt"/>
<path d="M304.6 185.3v10.7M384.6 196v-10.7" fill="none" stroke="#000" stroke-width=".21" stroke-dasharray="15.2 1.3 1.3 1.3" stroke-dashoffset="11.8" stroke-linecap="butt"/>
<path d="M304.6 196h80M384.6 185.3h-80" fill="none" stroke="#000" stroke-width=".21" stroke-dasharray="15.2 1.3 1.3 1.3" stroke-dashoffset="5.7" stroke-linecap="butt"/>
<path d="M272.9 48.5l2.8 .6M274.9 48.9l1.4 .3M282.5 45.2h.4M282.5 46.7v-1.5M282.5 46.7h.4" fill="none" stroke="#000" stroke-width=".21" stroke-dasharray="15.2 1.3 1.3 1.3" stroke-linecap="butt"/>
<path d="M256.5 81.8v-32.5" fill="none" stroke="#000" stroke-width=".21" stroke-dasharray="15.2 1.3 1.3 1.3" stroke-dashoffset=".9" stroke-linecap="butt"/>
<path d="M255.5 39.3v9.5" fill="none" stroke="#000" stroke-width=".21" stroke-dasharray="15.2 1.3 1.3 1.3" stroke-dashoffset="12.4" stroke-linecap="butt"/>
<path d="M255.5 48.8h27" fill="none" stroke="#000" stroke-width=".21" stroke-dasharray="15.2 1.3 1.3 1.3" stroke-dashoffset="3.6" stroke-linecap="butt"/>
<path d="M256.5 236.8l19.3-187.7" fill="none" stroke="#000" stroke-width=".21" stroke-dasharray="15.2 1.3 1.3 1.3" stroke-dashoffset="-1" stroke-linecap="butt"/>
<path d="M272.9 48.5l-16.4 33.3" fill="none" stroke="#000" stroke-width=".21" stroke-dasharray="15.2 1.3 1.3 1.3" stroke-dashoffset="-1.4" stroke-linecap="butt"/>
<path d="M256.5 159.3l17.8-110.5" fill="none" stroke="#000" stroke-width=".21" stroke-dasharray="15.2 1.3 1.3 1.3" stroke-dashoffset="-.7" stroke-linecap="butt"/>
<path d="M129.4 81.8v155" fill="none" stroke="#000" stroke-width=".21" stroke-dasharray="15.2 1.3 1.3 1.3" stroke-dashoffset="6.3" stroke-linecap="butt"/>
<path d="M69.8 159.3h119.2" fill="none" stroke="#000" stroke-width=".21" stroke-dasharray="15.2 1.3 1.3 1.3" stroke-dashoffset="5.1" stroke-linecap="butt"/>
<g fill="#000">
<path d="M250.2 156.1h1l-.5 3.2zM250.7 81.8l.5 3.4h-1zM250.2 233.6h1l-.5 3.3zM250.7 159.3l.5 3.4h-1zM263.8 92.7l3.3 1h-3.4zM256.4 92.8l3.4-.4v1zM232.4 156.1h1.1l-.6 3.2zM232.9 49.4l.6 3.3h-1.1zM251.6 62.3l3.4 .5-3.4 .5zM256.4 62.8l3.4-.5v1zM279.2 80.9l3.3 .5-3.3 .5zM283 81.4l3.2-.5v1zM27.4 159.3l.6 3.4h-1zM27 233.6h1l-.6 3.3zM27 156.1h1l-.6 3.2zM27.4 49.4l.6 3.3h-1zM48.6 156.1h1.1l-.6 3.2zM49.1 81.8l.6 3.4h-1.1zM145.3 67.5l3.3 .4-3.3 .6zM110.1 67.9l3.3-.4v1zM69.7 142l3.3-.5v1zM185.7 141.5l3.3 .5-3.3 .5zM29.4 222.3l3.3-.5v1zM226.1 221.8l3.2 .5-3.2 .5z"/>
<path d="M304.6 174.2l3.3-.5v1zM381.3 173.7l3.3 .5-3.3 .5zM344.6 207l3.3-.5v1zM381.3 206.5l3.3 .5-3.3 .5zM304.6 207l3.3-.5v1zM341.3 206.5l3.3 .5-3.3 .5zM275.4 192.7h1l-.5 3.3zM275.9 199.8l.5 3.3h-1zM290.9 187.4h1.1l-.6 3.3zM291.4 196l.6 3.3h-1.1zM283.9 182h1l-.5 3.3zM284.4 196l.5 3.3h-1zM294.6 173.7l3.3 .5-3.3 .5zM304.6 174.2l3.3-.5v1zM385.1 181.5l-.4 3.3 1.4-3zM349.8 108.2l3.3-.5v1zM339.5 107.7l3.3 .5-3.3 .5zM336.4 150.1l.5 3.3h-1zM335.9 135.5h1l-.5 3.3zM326.1 146.8h1l-.5 3.3zM326.6 131.3l.5 3.3h-1zM253 36.7l2.3 2.5-1.5-3zM279.6 30.9l3.4 .5-3.4 .5zM255 31.4l3.2-.5v1zM238.4 35.6h1.1l-.6 3.3zM238.9 49.4l.6 3.3h-1.1zM252.4 45.5h1l-.5 3.4zM252.9 49.4l.5 3.3h-1zM247.2 36.1h.9l-.4 3.3zM247.7 48.9l.4 3.3h-.9zM283.2 56.7l3.3-.5v1zM279.6 56.2l3.4 .5-3.4 .5z"/>
</g>
<text font-size="7.1" x="19.8" y="24.5">ENVELOPE</text>
<g font-size="4.2">
<text x="319.6" y="16">MOUNTING HOLE TORQUE SPECIFICATION</text>
<text x="310.2" y="21.8">MOUNTING</text>
<text x="345.9" y="21.8">MIN. DEPTH</text>
<text x="378.9" y="21.8">ASSEMBLY TORQUE</text>
<text x="223.8" y="25.3">3X</text>
<text x="234.7" y="25.2">5</text>
<text x="316.4" y="26">HOLE</text>
<text x="352.4" y="26">(mm)</text>
<text x="392.1" y="26">(N m)</text>
<text x="266" y="33">280</text>
<text x="314.7" y="31.5">M4x0.7</text>
<text x="356.8" y="31.5">3</text>
<text x="387.9" y="31.5">1.00 - 1.75</text>
<text x="314.7" y="36.4">M5x0.8</text>
<text x="356.7" y="36.4">5</text>
<text x="387.9" y="36.4">2.70 - 4.16</text>
<text x="235.4" y="46">105 95</text>
<text x="315.8" y="50.5">2.8</text>
<text x="321.6" y="48.2">+3.00</text>
<text x="324.2" y="52.3">0.00</text>
<text x="243.1" y="58.3">5</text>
<text x="302.3" y="57.4">SEATING SURFACE OF</text>
<text x="240" y="64.4">15</text>
<text x="297.3" y="62.4">POWER/LAN CONNECTOR</text>
<text x="157.2" y="69.6">385</text>
<text x="304.5" y="67.5">THREADED COLLAR</text>
<text x="312.5" y="77.7">4.2</text>
<text x="319.8" y="75.4">0.00</text>
<text x="318.4" y="79.5">-3.00</text>
<text x="295.4" y="89.6">I/O CONNECTOR SLEEVE</text>
<text x="298.5" y="84.5">SEATING SURFACE OF</text>
<text x="280.4" y="96.5">9.18°</text>
<text x="22.8" y="108">1100</text>
<text x="45.6" y="108">775</text>
<text x="355.6" y="109.8">21</text>
<text x="228.3" y="115.3">1100</text>
<text x="247.2" y="120.3">775</text>
<text x="195.7" y="143.6">1192.5</text>
<text x="322.5" y="141.4">56.5</text>
<text x="334" y="145.6">34</text>
<text x="342.6" y="161.8">SCALE: 1:3</text>
<text x="299.1" y="175.8">20</text>
<text x="343" y="175.8">240</text>
<text x="395.1" y="175.7">5X M4</text>
<text x="412" y="175.7">4.7</text>
<text x="24" y="186.7">775</text>
<text x="282.1" y="192.6">32</text>
<text x="289.1" y="194.9">16</text>
<text x="283.5" y="208.4">11.5</text>
<text x="321.3" y="208.6">120</text>
<text x="362.1" y="208.6">120</text>
<text x="390.2" y="206.8">SCALE: 1:3</text>
<text x="247.2" y="215">775</text>
<text x="234.7" y="223.9">2000</text>
</g>
<g font-size="3.3">
<text x="36.6" y="10.5">8</text>
<text x="87.5" y="10.5">7</text>
<text x="138.6" y="10.5">6</text>
<text x="189.6" y="10.5">5</text>
<text x="240.5" y="10.4">4</text>
<text x="291.6" y="10.4">3</text>
<text x="342.6" y="10.4">2</text>
<text x="393.6" y="10.4">1</text>
<text x="8.2" y="44.9">D</text>
<text x="421.3" y="44.9">D</text>
<text x="8.1" y="108.9">C</text>
<text x="421.3" y="108.8">C</text>
<text x="8.5" y="172.8">B</text>
<text x="421.6" y="172.9">B</text>
<text x="8.3" y="236.8">A</text>
<text x="420.9" y="236.9">A</text>
<text x="36.6" y="271.5">8</text>
<text x="87.6" y="271.5">7</text>
<text x="138.6" y="271.5">6</text>
<text x="189.6" y="271.3">5</text>
<text x="240.6" y="271.3">4</text>
<text x="291.5" y="271.4">3</text>
<text x="342.6" y="271.4">2</text>
<text x="393.5" y="271.3">1</text>
</g>
<g font-size="3.2">
<text x="217.9" y="266.3">TEMPLATE-23091.01.01</text>
<text x="254.1" y="266.3">SCALE: 1:10</text>
<text x="273" y="266.3">SHEET 3 OF 5</text>
</g>
<g font-size="2.8">
<text x="396.8" y="26">·</text>
<text x="51" y="250.2">PROPRIETARY AND</text>
<text x="298.2" y="251.2">ALL DIMENSIONS ARE METRIC</text>
<text x="344.7" y="251.2">DESCRIPTION</text>
<text x="53.5" y="253">CONFIDENTIAL</text>
<text x="312.5" y="256.2">NAME</text>
<text x="344.6" y="256.2">CAD, Gocator 2690, 312690A-X-R-01-S</text>
<text x="293" y="261.2">DESIGN:</text>
<text x="346.7" y="261.2">PART NUMBER</text>
<text x="371.2" y="261.2">VERSION</text>
<text x="388.2" y="261.2">REVISION</text>
<text x="408.7" y="261.2">SIZE</text>
<text x="293" y="266.1">DRAWN:</text>
<text x="352.2" y="265.9">25059</text>
<text x="375.6" y="265.9">01</text>
<text x="392.9" y="265.9">04</text>
<text x="410.4" y="265.9">B</text>
</g>
<g font-size="2.5">
<text x="329.6" y="261.2">2021-09-03</text>
<text x="329.6" y="265.9">2021-09-03</text>
</g>
<text font-size="2.3" x="328.7" y="256.2">YYYY-MM-DD</text>
<g font-size="2.1">
<text x="84.2" y="250">THIRD ANGLE PROJECTION</text>
<text x="306.7" y="261.2">TTHAYALASINGHAM</text>
<text x="20.2" y="266.3">www.lmi3D.com</text>
<text x="306.7" y="265.9">TTHAYALASINGHAM</text>
</g>
<g font-size="1.8">
<text x="47.3" y="255.7">THE INFORMATION CONTAINED IN THIS</text>
<text x="47.3" y="257.5">DRAWING IS THE SOLE PROPERTY OF</text>
<text x="47.3" y="259.3">LMI TECHNOLOGIES INC. ANY</text>
<text x="47.3" y="261">REPRODUCTION IN PART OR AS A</text>
<text x="47.3" y="262.8">WHOLE WITHOUT THE WRITTEN</text>
<text x="47.3" y="264.6">PERMISSION OF LMI TECHNOLOGIES</text>
<text x="47.3" y="266.3">INC IS PROHIBITED.</text>
</g>
</svg>
